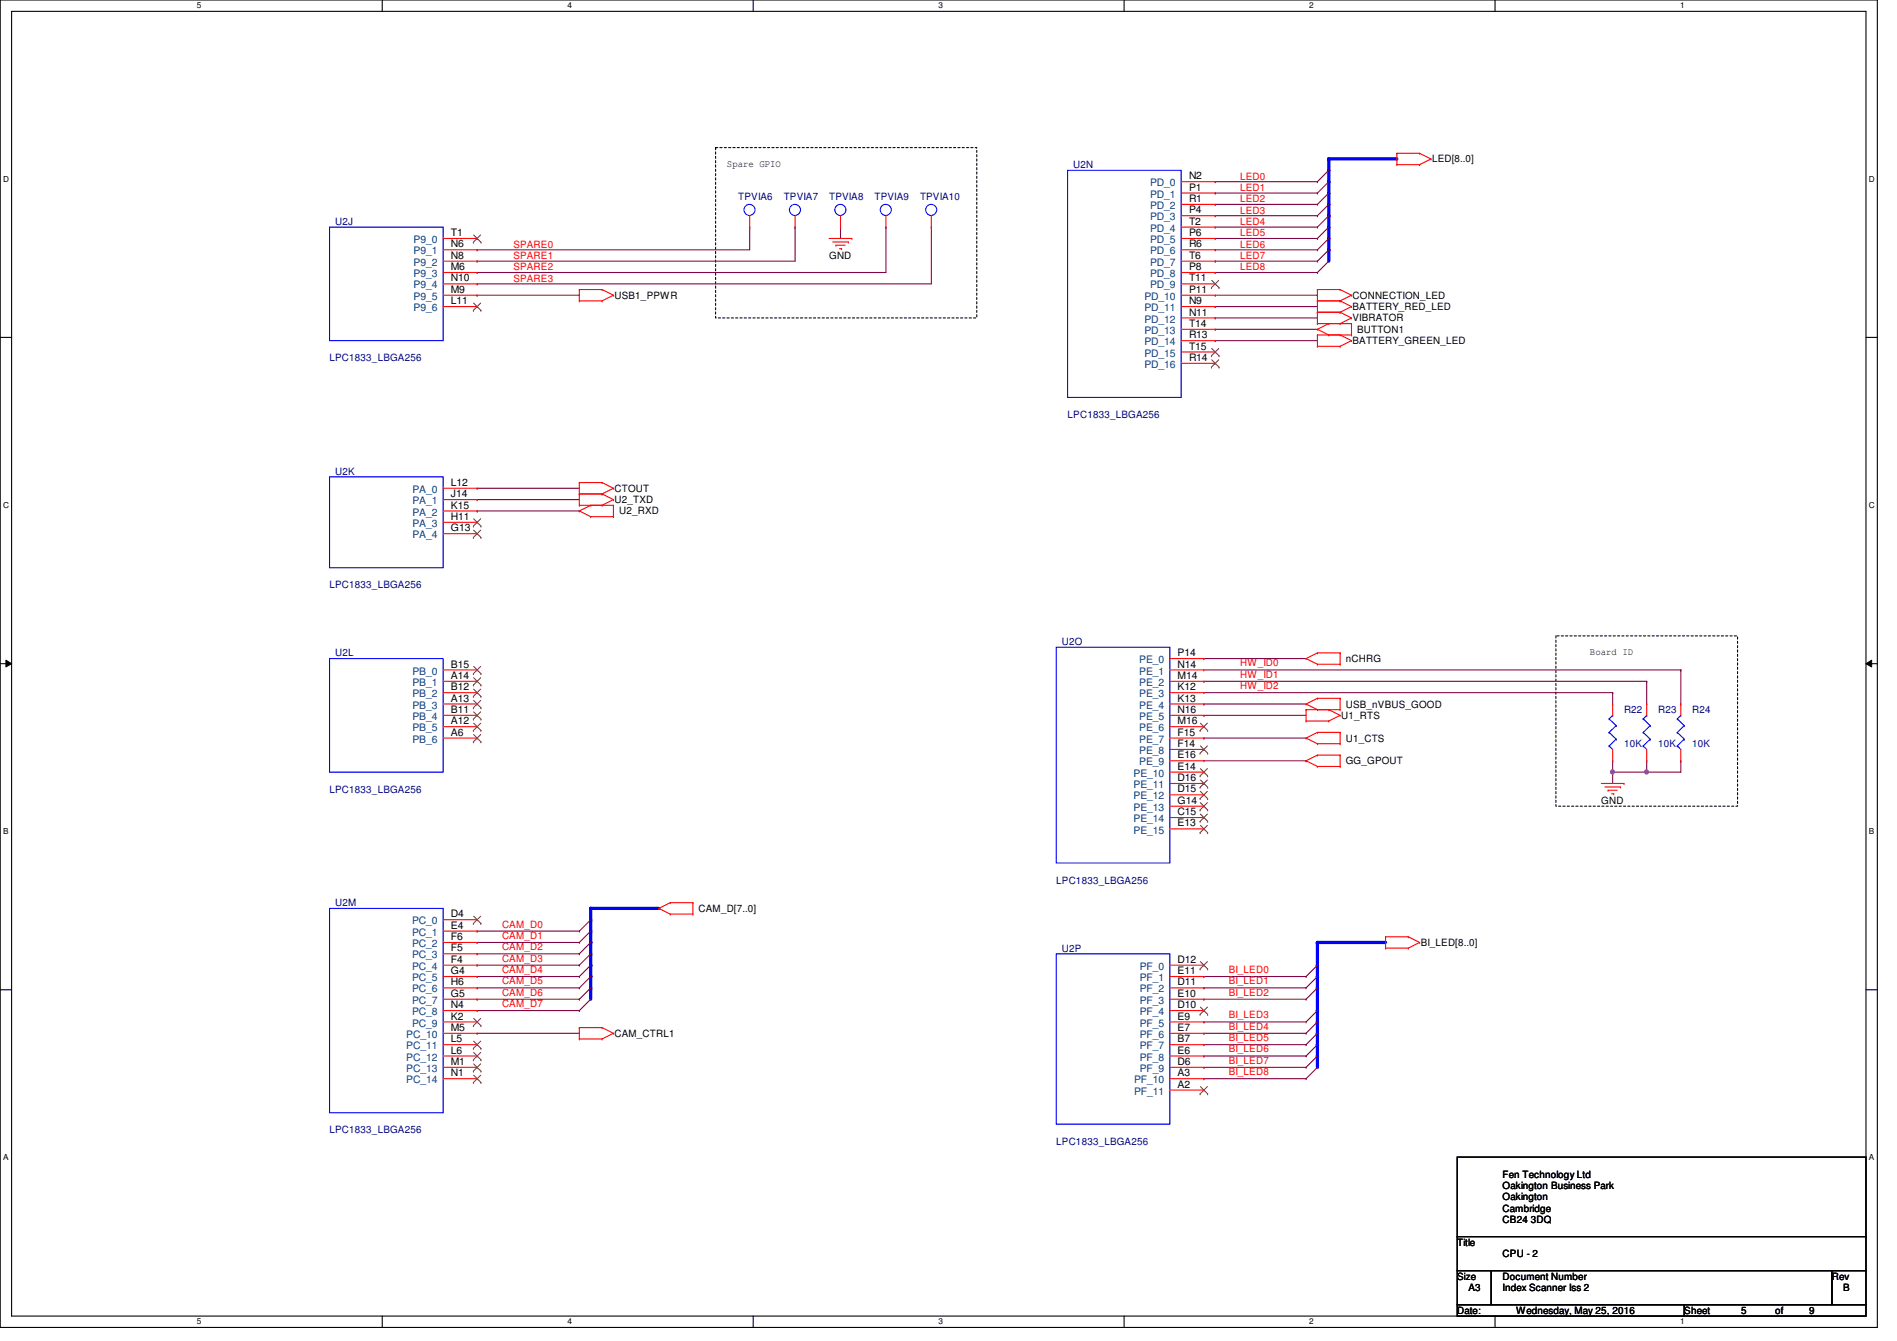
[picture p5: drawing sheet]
<svg xmlns="http://www.w3.org/2000/svg" width="297mm" height="210mm" viewBox="0 0 297 210" stroke-linecap="round" stroke-linejoin="round" font-family="sans-serif">
<path d="M0 0h294v207.9h-294zM1.8 1.8h290.4v204.3h-290.4z" fill="none" stroke="#000" stroke-width=".17"/>
<g fill="#fff">
<path d="M30.8 .2h.7v1.4h-.7z"/>
<path d="M30.8 206.2h.7v1.4h-.7z"/>
</g>
<path d="M59.9 0v1.8M59.9 206.1v1.8" fill="none" stroke="#000" stroke-width=".17"/>
<g fill="#fff">
<path d="M88.9 .2h.6v1.4h-.6z"/>
<path d="M88.9 206.2h.6v1.4h-.6z"/>
</g>
<path d="M117.9 0v1.8M117.9 206.1v1.8" fill="none" stroke="#000" stroke-width=".17"/>
<g fill="#fff">
<path d="M146.9 .2h.7v1.4h-.7z"/>
<path d="M146.9 206.2h.7v1.4h-.7z"/>
</g>
<path d="M176 0v1.8M176 206.1v1.8" fill="none" stroke="#000" stroke-width=".17"/>
<g fill="#fff">
<path d="M205 .2h.7v1.4h-.7z"/>
<path d="M205 206.2h.7v1.4h-.7z"/>
</g>
<path d="M234.1 0v1.8M234.1 206.1v1.8" fill="none" stroke="#000" stroke-width=".17"/>
<g fill="#fff">
<path d="M263.1 .2h.7v1.4h-.7z"/>
<path d="M263.1 206.2h.7v1.4h-.7z"/>
<path d="M.5 27.3h.9v1.4h-.9z"/>
<path d="M292.6 27.3h.9v1.4h-.9z"/>
<path d="M.5 78.4h.9v1.4h-.9z"/>
<path d="M292.6 78.4h.9v1.4h-.9z"/>
</g>
<path d="M0 52.8h1.8M292.2 52.8h1.8" fill="none" stroke="#000" stroke-width=".17"/>
<g fill="#fff">
<path d="M.5 129.5h.8v1.4h-.8z"/>
<path d="M292.6 129.5h.9v1.4h-.9z"/>
</g>
<path d="M0 103.9h1.8M292.2 103.9h1.8" fill="none" stroke="#000" stroke-width=".17"/>
<path d="M.9 103.4l.9 .5-.9 .5zM292.2 103.9l.9-.5v1z" fill="#000"/>
<path d="M.9 103.4l.9 .5-.9 .5zM292.2 103.9l.9-.5v1z" fill="none" stroke="#000" stroke-width=".16"/>
<g fill="#fff">
<path d="M.5 180.5h.8v1.4h-.8z"/>
<path d="M292.6 180.5h.9v1.4h-.9z"/>
</g>
<path d="M0 155h1.8M292.2 155h1.8" fill="none" stroke="#000" stroke-width=".17"/>
<path d="M112.1 23.1h40.8v26.7h-40.8zM243.6 99.6h28.5v26.6h-28.5z" fill="none" stroke="#000" stroke-width=".17" stroke-dasharray=".3 .3"/>
<g fill="none" stroke="#800040" stroke-width=".17">
<path d="M74.7 145.8h.1M74.7 147.6h.1M74.7 149.4h.1M74.7 151.1h.1M74.7 152.9h.1M74.7 154.7h.1M74.7 156.5h.1M74.7 158.2h.1M74.7 145.8h16M74.7 147.6h16M74.7 149.4h16M74.7 151.1h16"/>
<path d="M74.7 152.9h16M74.7 154.7h16M74.7 156.5h16M74.7 158.2h16"/>
</g>
<path d="M92.5 142.2v1.8" fill="none" stroke="#00f" stroke-width=".51"/>
<circle cx="92.5" cy="142.2" r=".25" fill="#00f"/>
<path d="M92.5 144v1.8" fill="none" stroke="#00f" stroke-width=".51"/>
<circle cx="92.5" cy="144" r=".25" fill="#00f"/>
<path d="M92.5 145.8v1.8" fill="none" stroke="#00f" stroke-width=".51"/>
<circle cx="92.5" cy="145.8" r=".25" fill="#00f"/>
<path d="M92.5 147.6v1.8" fill="none" stroke="#00f" stroke-width=".51"/>
<circle cx="92.5" cy="147.6" r=".25" fill="#00f"/>
<path d="M92.5 149.4v1.7" fill="none" stroke="#00f" stroke-width=".51"/>
<circle cx="92.5" cy="149.4" r=".25" fill="#00f"/>
<path d="M92.5 151.1v1.8" fill="none" stroke="#00f" stroke-width=".51"/>
<circle cx="92.5" cy="151.1" r=".25" fill="#00f"/>
<path d="M92.5 152.9v1.8" fill="none" stroke="#00f" stroke-width=".51"/>
<circle cx="92.5" cy="152.9" r=".25" fill="#00f"/>
<path d="M92.5 154.7v1.8" fill="none" stroke="#00f" stroke-width=".51"/>
<circle cx="92.5" cy="154.7" r=".25" fill="#00f"/>
<path d="M92.5 142.2h10.7" fill="none" stroke="#00f" stroke-width=".51"/>
<circle cx="92.5" cy="142.2" r=".25" fill="#00f"/>
<g fill="none" stroke="#800040" stroke-width=".17">
<path d="M190.3 28.4h.1M190.3 30.2h.1M190.3 32h.1M190.3 33.8h.1M190.3 35.6h.1M190.3 37.3h.1M190.3 39.1h.1M190.3 28.4h16M190.3 30.2h16M190.3 32h16M190.3 33.8h16M190.3 35.6h16"/>
<path d="M190.3 37.3h16M190.3 39.1h16M190.3 40.9h.1M190.3 42.7h.1M190.3 40.9h16M190.3 42.7h16M74.7 76.5h.1M74.7 76.5h16M74.7 161.8h.1M74.7 161.8h16"/>
</g>
<path d="M208.1 24.9v1.8" fill="none" stroke="#00f" stroke-width=".51"/>
<circle cx="208.1" cy="24.9" r=".25" fill="#00f"/>
<path d="M208.1 26.7v1.7" fill="none" stroke="#00f" stroke-width=".51"/>
<circle cx="208.1" cy="26.7" r=".25" fill="#00f"/>
<path d="M208.1 28.4v1.8" fill="none" stroke="#00f" stroke-width=".51"/>
<circle cx="208.1" cy="28.4" r=".25" fill="#00f"/>
<path d="M208.1 30.2v1.8" fill="none" stroke="#00f" stroke-width=".51"/>
<circle cx="208.1" cy="30.2" r=".25" fill="#00f"/>
<path d="M208.1 32v1.8" fill="none" stroke="#00f" stroke-width=".51"/>
<circle cx="208.1" cy="32" r=".25" fill="#00f"/>
<path d="M208.1 33.8v1.8" fill="none" stroke="#00f" stroke-width=".51"/>
<circle cx="208.1" cy="33.8" r=".25" fill="#00f"/>
<path d="M208.1 35.6v1.7" fill="none" stroke="#00f" stroke-width=".51"/>
<circle cx="208.1" cy="35.6" r=".25" fill="#00f"/>
<path d="M208.1 37.3v1.8" fill="none" stroke="#00f" stroke-width=".51"/>
<circle cx="208.1" cy="37.3" r=".25" fill="#00f"/>
<path d="M208.1 39.1v1.8" fill="none" stroke="#00f" stroke-width=".51"/>
<circle cx="208.1" cy="39.1" r=".25" fill="#00f"/>
<path d="M208.1 24.9h10.6" fill="none" stroke="#00f" stroke-width=".51"/>
<circle cx="208.1" cy="24.9" r=".25" fill="#00f"/>
<g fill="none" stroke="#800040" stroke-width=".17">
<path d="M190.3 51.6h.1M190.3 49.8h.1M190.3 46.2h.1M190.3 48h.1M190.3 51.6h16M190.3 49.8h16M190.3 46.2h16M190.3 48h16M74.7 78.2h.1M74.7 78.2h16M74.7 80h.1M74.7 80h16"/>
<path d="M188.5 112h.1M188.5 115.6h.1M188.5 112h16M188.5 115.6h16"/>
</g>
<path d="M206.3 147.6v3.5" fill="none" stroke="#00f" stroke-width=".51"/>
<circle cx="206.3" cy="147.6" r=".25" fill="#00f"/>
<path d="M206.3 147.6h10.7" fill="none" stroke="#00f" stroke-width=".51"/>
<circle cx="206.3" cy="147.6" r=".25" fill="#00f"/>
<path d="M188.5 161.8h.1M188.5 163.6h.1M188.5 165.4h.1M188.5 167.1h.1M188.5 168.9h.1M188.5 161.8h16M188.5 163.6h16M188.5 165.4h16M188.5 167.1h16M188.5 168.9h16" fill="none" stroke="#800040" stroke-width=".17"/>
<path d="M206.3 160v1.8" fill="none" stroke="#00f" stroke-width=".51"/>
<circle cx="206.3" cy="160" r=".25" fill="#00f"/>
<path d="M206.3 161.8v1.8" fill="none" stroke="#00f" stroke-width=".51"/>
<circle cx="206.3" cy="161.8" r=".25" fill="#00f"/>
<path d="M206.3 163.6v1.8" fill="none" stroke="#00f" stroke-width=".51"/>
<circle cx="206.3" cy="163.6" r=".25" fill="#00f"/>
<path d="M206.3 165.4v1.7" fill="none" stroke="#00f" stroke-width=".51"/>
<circle cx="206.3" cy="165.4" r=".25" fill="#00f"/>
<path d="M188.5 152.9h.1M188.5 154.7h.1M188.5 156.5h.1M188.5 152.9h16M188.5 154.7h16M188.5 156.5h16M188.5 160h.1M188.5 160h16" fill="none" stroke="#800040" stroke-width=".17"/>
<path d="M206.3 152.9v1.8" fill="none" stroke="#00f" stroke-width=".51"/>
<circle cx="206.3" cy="152.9" r=".25" fill="#00f"/>
<path d="M206.3 154.7v3.5" fill="none" stroke="#00f" stroke-width=".51"/>
<circle cx="206.3" cy="154.7" r=".25" fill="#00f"/>
<path d="M206.3 151.1v1.8" fill="none" stroke="#00f" stroke-width=".51"/>
<circle cx="206.3" cy="151.1" r=".25" fill="#00f"/>
<path d="M206.3 158.2v1.8" fill="none" stroke="#00f" stroke-width=".51"/>
<circle cx="206.3" cy="158.2" r=".25" fill="#00f"/>
<g fill="none" stroke="#800040" stroke-width=".17">
<path d="M74.7 39.1h.1M117.4 35.6h.1M117.4 35.6v3.5h-42.7M124.5 35.6h.1M124.5 35.6v5.3h-49.8M131.6 35.6h.1M131.6 35.6v1.7M138.7 35.6h.1M138.7 35.6v7.1h-64M145.8 35.6h.1M145.8 35.6v8.8h-71.1M74.7 40.9h.1"/>
<path d="M74.7 42.7h.1M74.7 44.4h.1M74.7 46.2h.1M74.7 46.2h16M188.5 106.7h.1M188.5 104.9h74.7M188.5 106.7h69.3M188.5 108.5h64M252.5 108.5h.1M252.5 119.1h.1M252.5 108.5v1.7M252.5 119.1v1.8"/>
<path d="M257.8 106.7h.1M257.8 106.7v3.5M263.2 104.9h.1M263.2 104.9v5.3M252.5 120.9h.1M252.5 120.9h5.3"/>
</g>
<circle cx="252.5" cy="120.9" r=".32" fill="#f0f"/>
<circle cx="252.5" cy="120.9" r=".32" fill="none" stroke="#f0f" stroke-width=".17"/>
<path d="M257.8 119.1h.1M257.8 119.1v1.8M263.2 119.1h.1M263.2 119.1v1.8h-5.4M257.8 120.9h.1" fill="none" stroke="#800040" stroke-width=".17"/>
<circle cx="257.8" cy="120.9" r=".32" fill="#f0f"/>
<circle cx="257.8" cy="120.9" r=".32" fill="none" stroke="#f0f" stroke-width=".17"/>
<g fill="none" stroke="#800040" stroke-width=".17">
<path d="M206.3 28.4h.1M206.3 30.2h.1M206.3 32h.1M206.3 33.8h.1M206.3 35.6h.1M206.3 37.3h.1M206.3 39.1h.1M208.1 37.3l-1.8 1.8M208.1 26.7l-1.8 1.7M208.1 28.4l-1.8 1.8M208.1 30.2l-1.8 1.8M208.1 32l-1.8 1.8"/>
<path d="M208.1 33.8l-1.8 1.8M208.1 35.6l-1.8 1.7M208.1 39.1l-1.8 1.8M190.3 53.3h.1M190.3 53.3h16M206.3 40.9h.1M206.3 42.7h.1M208.1 40.9l-1.8 1.8M188.5 103.1h.1M188.5 110.2h.1M188.5 103.1h16M188.5 110.2h16"/>
<path d="M188.5 119.1h16M204.5 119.1h.1M252.5 120.9h.1M252.5 120.9v1.8M90.7 145.8h.1M90.7 147.6h.1M90.7 149.4h.1M90.7 151.1h.1M90.7 152.9h.1M90.7 154.7h.1M90.7 156.5h.1M90.7 158.2h.1"/>
<path d="M92.5 144l-1.8 1.8M92.5 145.8l-1.8 1.8M92.5 147.6l-1.8 1.8M92.5 149.4l-1.8 1.7M92.5 151.1l-1.8 1.8M92.5 152.9l-1.8 1.8M92.5 154.7l-1.8 1.8M92.5 156.5l-1.8 1.7M204.5 152.9h.1M204.5 156.5h.1M204.5 154.7h.1M206.3 151.1l-1.8 1.8"/>
<path d="M206.3 158.2l-1.8 1.8M206.3 154.7l-1.8 1.8M206.3 152.9l-1.8 1.8M204.5 161.8h.1M204.5 163.6h.1M204.5 165.4h.1M204.5 167.1h.1M204.5 168.9h.1M204.5 160h.1M206.3 160l-1.8 1.8M206.3 161.8l-1.8 1.8M206.3 163.6l-1.8 1.8"/>
<path d="M206.3 165.4l-1.8 1.7M206.3 167.1l-1.8 1.8"/>
</g>
<g fill="none" stroke="#f00" stroke-width=".17">
<path d="M69.4 37.3h5.3M69.4 39.1h5.3M74.7 37.3h.1M74.7 39.1h.1M117.4 35.6h.1M117.4 33.8v1.8M124.5 35.6h.1M124.5 33.8v1.8M129.8 37.3h3.6M130.4 37.9h2.4M130.9 38.4h.1M130.9 38.4h1.4"/>
<path d="M131.4 38.9h.4M131.6 35.6h.1M131.6 33.8v1.8M131.8 38.9h.1M132.8 37.9h.1M133.4 37.3h.1M138.7 35.6h.1M138.7 33.8v1.8M145.8 35.6h.1M145.8 33.8v1.8M185 37.3h5.3M185 28.4h5.3"/>
<path d="M185 30.2h5.3M185 32h5.3M185 33.8h5.3M185 35.6h5.3M185 39.1h5.3M190.3 28.4h.1M190.3 30.2h.1M190.3 32h.1M190.3 33.8h.1M190.3 35.6h.1M190.3 37.3h.1M190.3 39.1h.1"/>
<path d="M218.7 24h.1M218.7 25.8h.1M218.7 24h3.6M218.7 24v1.8M218.7 25.8h3.6M222.3 24h.1M222.3 25.8h.1M222.3 24l1.8 .9M224.1 24.9h.1M224.1 24.9l-1.8 .9M69.4 40.9h5.3M69.4 42.7h5.3"/>
<path d="M69.4 44.4h5.3M69.4 46.2h5.3M69.4 48h5.3M74.7 40.9h.1M74.7 42.7h.1M74.7 44.4h.1M74.7 46.2h.1M74.7 48h.1M90.7 45.3h.1M90.7 47.1h.1M90.7 45.3v1.8M90.7 47.1h3.6"/>
<path d="M90.7 45.3h3.6M94.3 45.3h.1M94.3 47.1h.1M94.3 45.3l1.8 .9M96.1 46.2h.1M96.1 46.2l-1.8 .9M185 40.9h5.3M185 42.7h5.3M185 44.4h5.3M185 46.2h5.3M185 48h5.3M185 49.8h5.3"/>
<path d="M185 51.6h5.3M185 53.3h5.3M185 55.1h5.3M185 56.9h5.3M190.3 40.9h.1M190.3 42.7h.1M190.3 44.4h.1M190.3 46.2h.1M190.3 48h.1M190.3 49.8h.1M190.3 51.6h.1M190.3 53.3h.1"/>
<path d="M190.3 55.1h.1M190.3 56.9h.1M206.3 48.9h.1M206.3 50.7h.1M206.3 51.6h.1M206.3 47.1h.1M206.3 45.3h.1M206.3 52.5h.1M206.3 54.2h.1M206.3 48.9h3.5M206.3 45.3v5.4M206.3 52.5v1.7"/>
<path d="M206.3 50.7h5.3M206.3 51.6l1.8 .9M206.3 52.5h5.3M206.3 47.1h3.5M206.3 45.3h3.5M206.3 54.2h3.5M208.1 50.7h.1M208.1 52.5h.1M208.1 50.7l-1.8 .9M209.8 48.9h.1M209.8 50.7h.1M209.8 47.1h.1"/>
<path d="M209.8 45.3h.1M209.8 52.5h.1M209.8 54.2h.1M209.8 48.9l1.8 .9M209.8 47.1l1.8 .9M209.8 45.3l1.8 .9M209.8 52.5l1.8 .8M211.6 49.8h.1M211.6 52.5h.1M211.6 50.7h.1M211.6 48h.1M211.6 46.2h.1"/>
<path d="M211.6 53.3h.1M211.6 49.8l-1.8 .9M211.6 50.7v1.8M211.6 48l-1.8 .9M211.6 46.2l-1.8 .9M211.6 53.3l-1.8 .9M69.4 76.5h5.3M69.4 78.2h5.3M74.7 76.5h.1M74.7 78.2h.1M90.7 75.6h.1M90.7 77.3h.1"/>
<path d="M90.7 79.1h.1M90.7 75.6v3.5M90.7 75.6h3.6M90.7 77.3h3.6M90.7 79.1h5.4M92.5 79.1h.1M92.5 79.1l-1.8 .9M94.3 75.6h.1M94.3 77.3h.1M94.3 79.1h.1M94.3 75.6l1.8 .9M94.3 77.3l1.8 .9"/>
<path d="M96.1 76.5h.1M96.1 78.2h.1M96.1 79.1h.1M96.1 76.5l-1.8 .8M96.1 78.2l-1.8 .9M96.1 79.1v1.8M69.4 80h5.3M69.4 81.8h5.3M69.4 83.6h5.3M74.7 80h.1M74.7 81.8h.1M74.7 83.6h.1"/>
<path d="M90.7 80h.1M90.7 80l1.8 .9M92.5 80.9h.1M92.5 80.9h3.6M96.1 80.9h.1M69.4 104.9h5.3M69.4 106.7h5.3M69.4 108.5h5.3M69.4 110.2h5.3M69.4 112h5.3M69.4 113.8h5.3M69.4 115.6h5.3"/>
<path d="M74.7 104.9h.1M74.7 106.7h.1M74.7 108.5h.1M74.7 110.2h.1M74.7 112h.1M74.7 113.8h.1M74.7 115.6h.1M183.2 104.9h5.3M183.2 106.7h5.3M183.2 108.5h5.3M183.2 110.2h5.3M183.2 112h5.3"/>
<path d="M183.2 113.8h5.3M183.2 115.6h5.3M183.2 103.1h5.3M183.2 117.3h5.3M183.2 119.1h5.3M188.5 103.1h.1M188.5 104.9h.1M188.5 106.7h.1M188.5 108.5h.1M188.5 110.2h.1M188.5 112h.1M188.5 113.8h.1"/>
<path d="M188.5 115.6h.1M188.5 117.3h.1M188.5 119.1h.1M204.5 115.6h.1M204.5 111.1h.1M204.5 112.9h.1M204.5 103.1h.1M204.5 110.2h.1M204.5 119.1h.1M204.5 115.6l1.8 .9M204.5 111.1h5.3M204.5 111.1v1.8"/>
<path d="M204.5 112.9h3.6M204.5 103.1l1.8 .9M204.5 110.2l1.8 .9M204.5 119.1l1.8 .9M206.3 114.7h.1M206.3 116.5h.1M206.3 102.2h.1M206.3 104h.1M206.3 109.3h.1M206.3 111.1h.1M206.3 118.2h.1M206.3 114.7h3.5"/>
<path d="M206.3 114.7l-1.8 .9M206.3 116.5h3.5M206.3 102.2h3.5M206.3 102.2l-1.8 .9M206.3 104h3.5M206.3 109.3h3.5M206.3 109.3l-1.8 .9M206.3 118.2h3.5M206.3 118.2l-1.8 .9M208.1 111.1h.1M208.1 112.9h.1M208.1 111.1l1.7 .9"/>
<path d="M209.8 116.5h.1M209.8 114.7h.1M209.8 112h.1M209.8 104h.1M209.8 102.2h.1M209.8 111.1h.1M209.8 109.3h.1M209.8 118.2h.1M209.8 102.2v1.8M209.8 109.3v1.8M209.8 114.7v1.8M209.8 118.2v1.8"/>
<path d="M209.8 112l-1.7 .9M252.5 119.1h.1M252.5 110.2h.1M252.5 110.2v1.8M252.5 117.3v1.8M257.8 119.1h.1M257.8 110.2h.1M257.8 110.2v1.8M257.8 117.3v1.8M263.2 119.1h.1M263.2 110.2h.1M263.2 110.2v1.8"/>
<path d="M263.2 117.3v1.8M183.2 122.7h5.3M183.2 120.9h5.3M183.2 124.5h5.3M183.2 126.2h5.3M183.2 128h5.3M183.2 129.8h5.3M188.5 120.9h.1M188.5 122.7h.1M188.5 124.5h.1M188.5 126.2h.1M188.5 128h.1"/>
<path d="M188.5 129.8h.1M206.3 120h.1M206.3 120h3.5M209.8 120h.1M250.7 122.7h3.6M251.3 123.2h2.4M251.8 123.7h.1M251.8 123.7h1.4M252.3 124.3h.4M252.7 124.3h.1M253.7 123.2h.1M254.3 122.7h.1"/>
<path d="M69.4 151.1h5.3M69.4 152.9h5.3M69.4 154.7h5.3M69.4 156.5h5.3M69.4 158.2h5.3M69.4 144h5.3M69.4 145.8h5.3M69.4 147.6h5.3M69.4 149.4h5.3M74.7 144h.1M74.7 145.8h.1M74.7 147.6h.1"/>
<path d="M74.7 149.4h.1M74.7 151.1h.1M74.7 152.9h.1M74.7 154.7h.1M74.7 156.5h.1M74.7 158.2h.1M103.2 142.2h.1M103.2 142.2l1.7 .9M104.9 141.4h.1M104.9 143.1h.1M104.9 141.4h3.6M104.9 141.4l-1.7 .8"/>
<path d="M104.9 143.1h3.6M108.5 143.1h.1M108.5 141.4h.1M108.5 141.4v1.7M183.2 151.1h5.3M183.2 152.9h5.3M183.2 154.7h5.3M183.2 156.5h5.3M183.2 158.2h5.3M188.5 151.1h.1M188.5 152.9h.1M188.5 154.7h.1"/>
<path d="M188.5 156.5h.1M188.5 158.2h.1M217 146.7h.1M217 148.5h.1M217 146.7h3.5M217 146.7v1.8M217 148.5h3.5M220.5 146.7h.1M220.5 148.5h.1M220.5 146.7l1.8 .9M222.3 147.6h.1M222.3 147.6l-1.8 .9"/>
<path d="M69.4 160h5.3M69.4 161.8h5.3M69.4 163.6h5.3M69.4 165.4h5.3M69.4 167.1h5.3M69.4 168.9h5.3M74.7 160h.1M74.7 161.8h.1M74.7 163.6h.1M74.7 165.4h.1M74.7 167.1h.1M74.7 168.9h.1"/>
<path d="M90.7 160.9h.1M90.7 162.7h.1M90.7 160.9h3.6M90.7 160.9v1.8M90.7 162.7h3.6M94.3 160.9h.1M94.3 162.7h.1M94.3 160.9l1.8 .9M96.1 161.8h.1M96.1 161.8l-1.8 .9M183.2 160h5.3M183.2 161.8h5.3"/>
<path d="M183.2 163.6h5.3M183.2 165.4h5.3M183.2 167.1h5.3M183.2 168.9h5.3M183.2 170.7h5.3M188.5 160h.1M188.5 161.8h.1M188.5 163.6h.1M188.5 165.4h.1M188.5 167.1h.1M188.5 168.9h.1M188.5 170.7h.1"/>
</g>
<path d="M228.2 181.2h64v12.4h-64zM228.2 193.6h64v5.4h-64zM228.2 199h5.3v5.3h-5.3zM233.5 199h53.3v5.3h-53.3zM286.8 199h5.4v5.3h-5.4zM228.2 204.3h35.5v1.8h-35.5zM263.7 204.3h28.5v1.8h-28.5z" fill="none" stroke="#000" stroke-width=".17"/>
<g fill="none" stroke="#00f" stroke-width=".17">
<path d="M51.6 35.6h17.8v17.7h-17.8zM167.2 26.7h17.8v35.5h-17.8zM51.6 74.7h17.8v14.2h-17.8zM51.6 103.1h17.8v17.8h-17.8zM165.4 101.3h17.8v33.8h-17.8zM252 116.8h.1M252 114.7h.1M252 112.6h.1M252 116.8l.5 .5M252 114.7l1.1 1M252 112.6l1.1 1M252.5 112h.1"/>
<path d="M252.5 112l-.5 .6M253.1 115.7h.1M253.1 113.6h.1M253.1 115.7l-1.1 1.1M253.1 113.6l-1.1 1.1M257.3 116.8h.1M257.3 114.7h.1M257.3 112.6h.1M257.3 116.8l.5 .5M257.3 114.7l1.1 1M257.3 112.6l1.1 1M257.8 112h.1"/>
<path d="M257.8 112l-.5 .6M258.4 115.7h.1M258.4 113.6h.1M258.4 115.7l-1.1 1.1M258.4 113.6l-1.1 1.1M262.6 116.8h.1M262.6 114.7h.1M262.6 112.6h.1M262.6 116.8l.6 .5M262.6 114.7l1.1 1M262.6 112.6l1.1 1M263.2 112h.1"/>
<path d="M263.2 112l-.6 .6M263.7 115.7h.1M263.7 113.6h.1M263.7 115.7l-1.1 1.1M263.7 113.6l-1.1 1.1M51.6 142.2h17.8v32h-17.8zM165.4 149.4h17.8v26.6h-17.8z"/>
<circle cx="117.4" cy="32.9" r=".87"/>
<circle cx="124.5" cy="32.9" r=".87"/>
<circle cx="131.6" cy="32.9" r=".87"/>
<circle cx="138.7" cy="32.9" r=".87"/>
<circle cx="145.8" cy="32.9" r=".87"/>
</g>
<g fill="none" stroke="#804000" stroke-width=".16">
<path d="M74.1 37.9h.1M74.2 36.8l1.1 1.1M75.3 36.8l-1.2 1.1M75.3 37.9h.1M74.1 48.6h.1M74.2 47.5l1.1 1.1M75.3 47.5l-1.2 1.1M75.3 48.6h.1M189.7 45h.1M189.7 55.7h.1M189.7 57.5h.1M189.7 43.9l1.2 1.1"/>
<path d="M189.7 54.6l1.2 1.1M189.7 56.3l1.2 1.2M190.8 43.9l-1.1 1.1M190.8 54.6l-1.1 1.1M190.8 56.3l-1.1 1.2M190.9 45h.1M190.9 55.7h.1M190.9 57.5h.1M74.1 82.4h.1M74.1 84.2h.1M74.2 81.2l1.1 1.2M74.2 83l1.1 1.2"/>
<path d="M75.3 81.2l-1.2 1.2M75.3 83l-1.2 1.2M75.3 82.4h.1M75.3 84.2h.1M74.1 105.5h.1M74.1 107.3h.1M74.1 109.1h.1M74.1 110.8h.1M74.1 112.6h.1M74.1 114.4h.1M74.1 116.2h.1M74.2 104.4l1.1 1.1"/>
<path d="M74.2 106.1l1.1 1.2M74.2 107.9l1.1 1.2M74.2 109.7l1.1 1.1M74.2 111.5l1.1 1.1M74.2 113.2l1.1 1.2M74.2 115l1.1 1.2M75.3 104.4l-1.2 1.1M75.3 106.1l-1.2 1.2M75.3 107.9l-1.2 1.2M75.3 109.7l-1.2 1.1M75.3 111.5l-1.2 1.1M75.3 113.2l-1.2 1.2"/>
<path d="M75.3 115l-1.2 1.2M75.3 105.5h.1M75.3 107.3h.1M75.3 109.1h.1M75.3 110.8h.1M75.3 112.6h.1M75.3 114.4h.1M75.3 116.2h.1M187.9 114.4h.1M187.9 117.9h.1M188 113.2l1.1 1.2M188 116.8l1.1 1.1"/>
<path d="M189.1 113.2l-1.2 1.2M189.1 116.8l-1.2 1.1M189.1 114.4h.1M189.1 117.9h.1M187.9 121.5h.1M187.9 123.3h.1M187.9 125.1h.1M187.9 126.8h.1M187.9 128.6h.1M187.9 130.4h.1M188 120.4l1.1 1.1M188 122.1l1.1 1.2"/>
<path d="M188 123.9l1.1 1.2M188 125.7l1.1 1.1M188 127.5l1.1 1.1M188 129.2l1.1 1.2M189.1 120.4l-1.2 1.1M189.1 122.1l-1.2 1.2M189.1 123.9l-1.2 1.2M189.1 125.7l-1.2 1.1M189.1 127.5l-1.2 1.1M189.1 129.2l-1.2 1.2M189.1 121.5h.1M189.1 123.3h.1"/>
<path d="M189.1 125.1h.1M189.1 126.8h.1M189.1 128.6h.1M189.1 130.4h.1M74.1 144.6h.1M74.2 143.5l1.1 1.1M74.2 159.5l1.1 1.1M75.3 143.5l-1.2 1.1M75.3 159.5l-1.2 1.1M75.3 144.6h.1M187.9 151.7h.1M187.9 158.8h.1"/>
<path d="M188 150.6l1.1 1.1M188 157.7l1.1 1.1M189.1 150.6l-1.2 1.1M189.1 157.7l-1.2 1.1M189.1 151.7h.1M189.1 158.8h.1M74.1 160.6h.1M74.1 164.2h.1M74.1 165.9h.1M74.1 167.7h.1M74.1 169.5h.1M74.2 163l1.1 1.2"/>
<path d="M74.2 164.8l1.1 1.1M74.2 166.6l1.1 1.1M74.2 168.4l1.1 1.1M75.3 163l-1.2 1.2M75.3 164.8l-1.2 1.1M75.3 166.6l-1.2 1.1M75.3 168.4l-1.2 1.1M75.3 160.6h.1M75.3 164.2h.1M75.3 165.9h.1M75.3 167.7h.1M75.3 169.5h.1"/>
<path d="M187.9 171.3h.1M188 170.1l1.1 1.2M189.1 170.1l-1.2 1.2M189.1 171.3h.1"/>
</g>
<circle cx="252.5" cy="120.9" r=".32" fill="#f0f"/>
<circle cx="252.5" cy="120.9" r=".32" fill="none" stroke="#f0f" stroke-width=".17"/>
<circle cx="257.8" cy="120.9" r=".32" fill="#f0f"/>
<circle cx="257.8" cy="120.9" r=".32" fill="none" stroke="#f0f" stroke-width=".17"/>
<g font-size="1.6">
<text x="113.8" y="26.1">Spare GPIO</text>
<text x="186.2" y="28.1">N2</text>
<text x="186.2" y="29.8">P1</text>
<text x="224.2" y="25.4">LED[8..0]</text>
<text x="186.2" y="31.6">R1</text>
<text x="186.2" y="33.4">P4</text>
<text x="186.2" y="35.2">T2</text>
<text x="70.6" y="37">T1</text>
<text x="70.6" y="38.7">N6</text>
<text x="70.6" y="40.5">N8</text>
<text x="129.8" y="40.6">GND</text>
<text x="186.2" y="37">P6</text>
<text x="186.2" y="38.7">R6</text>
<text x="186.2" y="40.5">T6</text>
<text x="70.6" y="42.3">M6</text>
<text x="70.6" y="44.1">N10</text>
<text x="70.6" y="45.8">M9</text>
<text x="70.6" y="47.6">L11</text>
<text x="96.2" y="46.8">USB1_PPWR</text>
<text x="186.2" y="42.3">P8</text>
<text x="186.2" y="44.1">T11</text>
<text x="186.2" y="45.8">P11</text>
<text x="186.2" y="47.6">N9</text>
<text x="211.8" y="46.8">CONNECTION_LED</text>
<text x="186.2" y="49.4">N11</text>
<text x="186.2" y="51.2">T14</text>
<text x="186.2" y="53">R13</text>
<text x="211.8" y="50.3">VIBRATOR</text>
<text x="211.8" y="48.6">BATTERY_RED_LED</text>
<text x="211.8" y="53.9">BATTERY_GREEN_LED</text>
<text x="212.5" y="52.1">BUTTON1</text>
<text x="186.2" y="54.7">T15</text>
<text x="186.2" y="56.5">R14</text>
<text x="70.6" y="76.1">L12</text>
<text x="70.6" y="77.9">J14</text>
<text x="96.2" y="77">CTOUT</text>
<text x="70.6" y="79.6">K15</text>
<text x="70.6" y="81.4">H11</text>
<text x="70.6" y="83.2">G13</text>
<text x="96.2" y="78.8">U2_TXD</text>
<text x="96.9" y="80.6">U2_RXD</text>
<text x="70.6" y="104.5">B15</text>
<text x="70.6" y="106.3">A14</text>
<text x="184.4" y="102.7">P14</text>
<text x="184.4" y="104.5">N14</text>
<text x="184.4" y="106.3">M14</text>
<text x="210.7" y="103.7">nCHRG</text>
<text x="249" y="102.6">Board ID</text>
<text x="70.6" y="108.1">B12</text>
<text x="70.6" y="109.9">A13</text>
<text x="70.6" y="111.6">B11</text>
<text x="70.6" y="113.4">A12</text>
<text x="184.4" y="108.1">K12</text>
<text x="184.4" y="109.9">K13</text>
<text x="184.4" y="111.6">N16</text>
<text x="184.4" y="113.4">M16</text>
<text x="210" y="112.6">U1_RTS</text>
<text x="210.7" y="110.8">USB_nVBUS_GOOD</text>
<text x="70.6" y="115.2">A6</text>
<text x="184.4" y="115.2">F15</text>
<text x="184.4" y="117">F14</text>
<text x="184.4" y="118.7">E16</text>
<text x="210.7" y="116.1">U1_CTS</text>
<text x="210.7" y="119.7">GG_GPOUT</text>
<text x="184.4" y="120.5">E14</text>
<text x="184.4" y="122.3">D16</text>
<text x="184.4" y="124.1">D15</text>
<text x="184.4" y="125.9">G14</text>
<text x="250.7" y="125.9">GND</text>
<text x="184.4" y="127.6">C15</text>
<text x="184.4" y="129.4">E13</text>
<text x="70.6" y="143.6">D4</text>
<text x="109.4" y="142.8">CAM_D[7..0]</text>
<text x="70.6" y="145.4">E4</text>
<text x="70.6" y="147.2">F6</text>
<text x="70.6" y="149">F5</text>
<text x="222.5" y="148.1">BI_LED[8..0]</text>
<text x="70.6" y="150.7">F4</text>
<text x="70.6" y="152.5">G4</text>
<text x="70.6" y="154.3">H6</text>
<text x="184.4" y="150.7">D12</text>
<text x="184.4" y="152.5">E11</text>
<text x="184.4" y="154.3">D11</text>
<text x="70.6" y="156.1">G5</text>
<text x="70.6" y="157.9">N4</text>
<text x="70.6" y="159.6">K2</text>
<text x="70.6" y="161.4">M5</text>
<text x="184.4" y="156.1">E10</text>
<text x="184.4" y="157.9">D10</text>
<text x="184.4" y="159.6">E9</text>
<text x="184.4" y="161.4">E7</text>
<text x="70.6" y="163.2">L5</text>
<text x="70.6" y="165">L6</text>
<text x="70.6" y="166.8">M1</text>
<text x="96.2" y="162.3">CAM_CTRL1</text>
<text x="184.4" y="163.2">B7</text>
<text x="184.4" y="165">E6</text>
<text x="184.4" y="166.8">D6</text>
<text x="70.6" y="168.5">N1</text>
<text x="184.4" y="168.5">A3</text>
<text x="184.4" y="170.3">A2</text>
<text x="235.3" y="184.4">Fen Technology Ltd</text>
<text x="235.3" y="186.2">Oakington Business Park</text>
<text x="235.3" y="188">Oakington</text>
<text x="235.3" y="189.7">Cambridge</text>
<text x="235.3" y="191.5">CB24 3DQ</text>
<text x="228.2" y="195.1">Title</text>
<text x="235.3" y="196.8">CPU - 2</text>
<text x="228.2" y="200.4">Size</text>
<text x="230" y="202.2">A3</text>
<text x="235.3" y="200.4">Document Number</text>
<text x="235.3" y="202.2">Index Scanner Iss 2</text>
<text x="286.8" y="200.4">Rev</text>
<text x="288.6" y="202.2">B</text>
<text x="228.2" y="205.7">Date:</text>
<text x="237.4" y="205.7">Wednesday, May 25, 2016</text>
<text x="263.7" y="205.7">Sheet</text>
<text x="272.6" y="205.7">5</text>
<text x="278" y="205.7">of</text>
<text x="283.3" y="205.7">9</text>
</g>
<g font-size="1.6" fill="#000080">
<text x="168.1" y="26.3">U2N</text>
<text x="52.5" y="35.2">U2J</text>
<text x="115.6" y="31.3">TPVIA6</text>
<text x="122.7" y="31.3">TPVIA7</text>
<text x="129.8" y="31.3">TPVIA8</text>
<text x="136.9" y="31.3">TPVIA9</text>
<text x="144.1" y="31.3">TPVIA10</text>
<text x="51.6" y="56.6">LPC1833_LBGA256</text>
<text x="167.2" y="65.4">LPC1833_LBGA256</text>
<text x="52.5" y="74.3">U2K</text>
<text x="51.6" y="92.1">LPC1833_LBGA256</text>
<text x="166.3" y="101">U2O</text>
<text x="52.5" y="102.8">U2L</text>
<text x="254.3" y="111.7">R22</text>
<text x="259.6" y="111.7">R23</text>
<text x="265" y="111.7">R24</text>
<text x="254.3" y="117">10K</text>
<text x="259.6" y="117">10K</text>
<text x="265" y="117">10K</text>
<text x="51.6" y="124.1">LPC1833_LBGA256</text>
<text x="52.5" y="141.9">U2M</text>
<text x="165.4" y="138.3">LPC1833_LBGA256</text>
<text x="166.3" y="149">U2P</text>
<text x="51.6" y="177.5">LPC1833_LBGA256</text>
<text x="165.4" y="179.2">LPC1833_LBGA256</text>
</g>
<g font-size="1.6" fill="#004080">
<text x="180.1" y="29.2">PD_0</text>
<text x="180.1" y="30.9">PD_1</text>
<text x="180.1" y="32.7">PD_2</text>
<text x="180.1" y="34.5">PD_3</text>
<text x="64.8" y="38.1">P9_0</text>
<text x="64.8" y="39.8">P9_1</text>
<text x="64.8" y="41.6">P9_2</text>
<text x="180.1" y="36.3">PD_4</text>
<text x="180.1" y="38.1">PD_5</text>
<text x="180.1" y="39.8">PD_6</text>
<text x="180.1" y="41.6">PD_7</text>
<text x="64.8" y="43.4">P9_3</text>
<text x="64.8" y="45.2">P9_4</text>
<text x="64.8" y="46.9">P9_5</text>
<text x="179.2" y="46.9">PD_10</text>
<text x="180.1" y="43.4">PD_8</text>
<text x="180.1" y="45.2">PD_9</text>
<text x="64.8" y="48.7">P9_6</text>
<text x="179.2" y="48.7">PD_11</text>
<text x="179.2" y="50.5">PD_12</text>
<text x="179.2" y="52.3">PD_13</text>
<text x="179.2" y="54.1">PD_14</text>
<text x="179.2" y="55.8">PD_15</text>
<text x="179.2" y="57.6">PD_16</text>
<text x="64.6" y="77.2">PA_0</text>
<text x="64.6" y="79">PA_1</text>
<text x="64.6" y="80.7">PA_2</text>
<text x="64.6" y="82.5">PA_3</text>
<text x="64.6" y="84.3">PA_4</text>
<text x="64.6" y="105.6">PB_0</text>
<text x="64.6" y="107.4">PB_1</text>
<text x="178.4" y="103.8">PE_0</text>
<text x="178.4" y="105.6">PE_1</text>
<text x="178.4" y="107.4">PE_2</text>
<text x="64.6" y="109.2">PB_2</text>
<text x="64.6" y="111">PB_3</text>
<text x="64.6" y="112.7">PB_4</text>
<text x="178.4" y="109.2">PE_3</text>
<text x="178.4" y="111">PE_4</text>
<text x="178.4" y="112.7">PE_5</text>
<text x="64.6" y="114.5">PB_5</text>
<text x="64.6" y="116.3">PB_6</text>
<text x="178.4" y="114.5">PE_6</text>
<text x="178.4" y="116.3">PE_7</text>
<text x="178.4" y="118.1">PE_8</text>
<text x="178.4" y="119.8">PE_9</text>
<text x="177.5" y="121.6">PE_10</text>
<text x="177.5" y="123.4">PE_11</text>
<text x="177.5" y="125.2">PE_12</text>
<text x="177.5" y="127">PE_13</text>
<text x="177.5" y="128.7">PE_14</text>
<text x="177.5" y="130.5">PE_15</text>
<text x="64.5" y="144.7">PC_0</text>
<text x="64.5" y="146.5">PC_1</text>
<text x="64.5" y="148.3">PC_2</text>
<text x="64.5" y="150.1">PC_3</text>
<text x="64.5" y="151.8">PC_4</text>
<text x="64.5" y="153.6">PC_5</text>
<text x="64.5" y="155.4">PC_6</text>
<text x="178.5" y="151.8">PF_0</text>
<text x="178.5" y="153.6">PF_1</text>
<text x="178.5" y="155.4">PF_2</text>
<text x="64.5" y="157.2">PC_7</text>
<text x="64.5" y="159">PC_8</text>
<text x="64.5" y="160.7">PC_9</text>
<text x="178.5" y="157.2">PF_3</text>
<text x="178.5" y="159">PF_4</text>
<text x="178.5" y="160.7">PF_5</text>
<text x="63.6" y="162.5">PC_10</text>
<text x="63.6" y="164.3">PC_11</text>
<text x="63.6" y="166.1">PC_12</text>
<text x="63.6" y="167.9">PC_13</text>
<text x="178.5" y="162.5">PF_6</text>
<text x="178.5" y="164.3">PF_7</text>
<text x="178.5" y="166.1">PF_8</text>
<text x="178.5" y="167.9">PF_9</text>
<text x="63.6" y="169.6">PC_14</text>
<text x="177.6" y="169.6">PF_10</text>
<text x="177.6" y="171.4">PF_11</text>
</g>
<g font-size="1.6" fill="#f00">
<text x="194.2" y="28.1">LED0</text>
<text x="194.2" y="29.9">LED1</text>
<text x="194.2" y="31.7">LED2</text>
<text x="194.2" y="33.4">LED3</text>
<text x="194.2" y="35.2">LED4</text>
<text x="80.4" y="40.6">SPARE1</text>
<text x="80.4" y="38.8">SPARE0</text>
<text x="194.2" y="37">LED5</text>
<text x="194.2" y="38.8">LED6</text>
<text x="194.2" y="40.6">LED7</text>
<text x="80.4" y="42.3">SPARE2</text>
<text x="80.4" y="44.1">SPARE3</text>
<text x="194.2" y="42.3">LED8</text>
<text x="194.2" y="104.4">HW_ID0</text>
<text x="194.2" y="106.1">HW_ID1</text>
<text x="194.2" y="107.9">HW_ID2</text>
<text x="78.6" y="145.2">CAM_D0</text>
<text x="78.6" y="147">CAM_D1</text>
<text x="78.6" y="148.8">CAM_D2</text>
<text x="78.6" y="150.6">CAM_D3</text>
<text x="78.6" y="152.4">CAM_D4</text>
<text x="78.6" y="154.1">CAM_D5</text>
<text x="78.6" y="155.9">CAM_D6</text>
<text x="192.4" y="152.4">BI_LED0</text>
<text x="192.4" y="154.1">BI_LED1</text>
<text x="192.4" y="155.9">BI_LED2</text>
<text x="78.6" y="157.7">CAM_D7</text>
<text x="192.4" y="161.2">BI_LED4</text>
<text x="192.4" y="159.5">BI_LED3</text>
<text x="192.4" y="163">BI_LED5</text>
<text x="192.4" y="164.8">BI_LED6</text>
<text x="192.4" y="166.6">BI_LED7</text>
<text x="192.4" y="168.4">BI_LED8</text>
</g>
<g font-size="1.3">
<text x="30.8" y="1.3">5</text>
<text x="88.9" y="1.3">4</text>
<text x="146.9" y="1.3">3</text>
<text x="205" y="1.3">2</text>
<text x="263.1" y="1.3">1</text>
<text x=".5" y="28.4">D</text>
<text x="292.6" y="28.4">D</text>
<text x=".5" y="79.5">C</text>
<text x="292.6" y="79.5">C</text>
<text x=".5" y="130.6">B</text>
<text x="292.6" y="130.6">B</text>
<text x=".5" y="181.7">A</text>
<text x="292.6" y="181.7">A</text>
<text x="30.8" y="207.4">5</text>
<text x="88.9" y="207.4">4</text>
<text x="146.9" y="207.4">3</text>
<text x="205" y="207.4">2</text>
<text x="263.1" y="207.4">1</text>
</g>
</svg>
